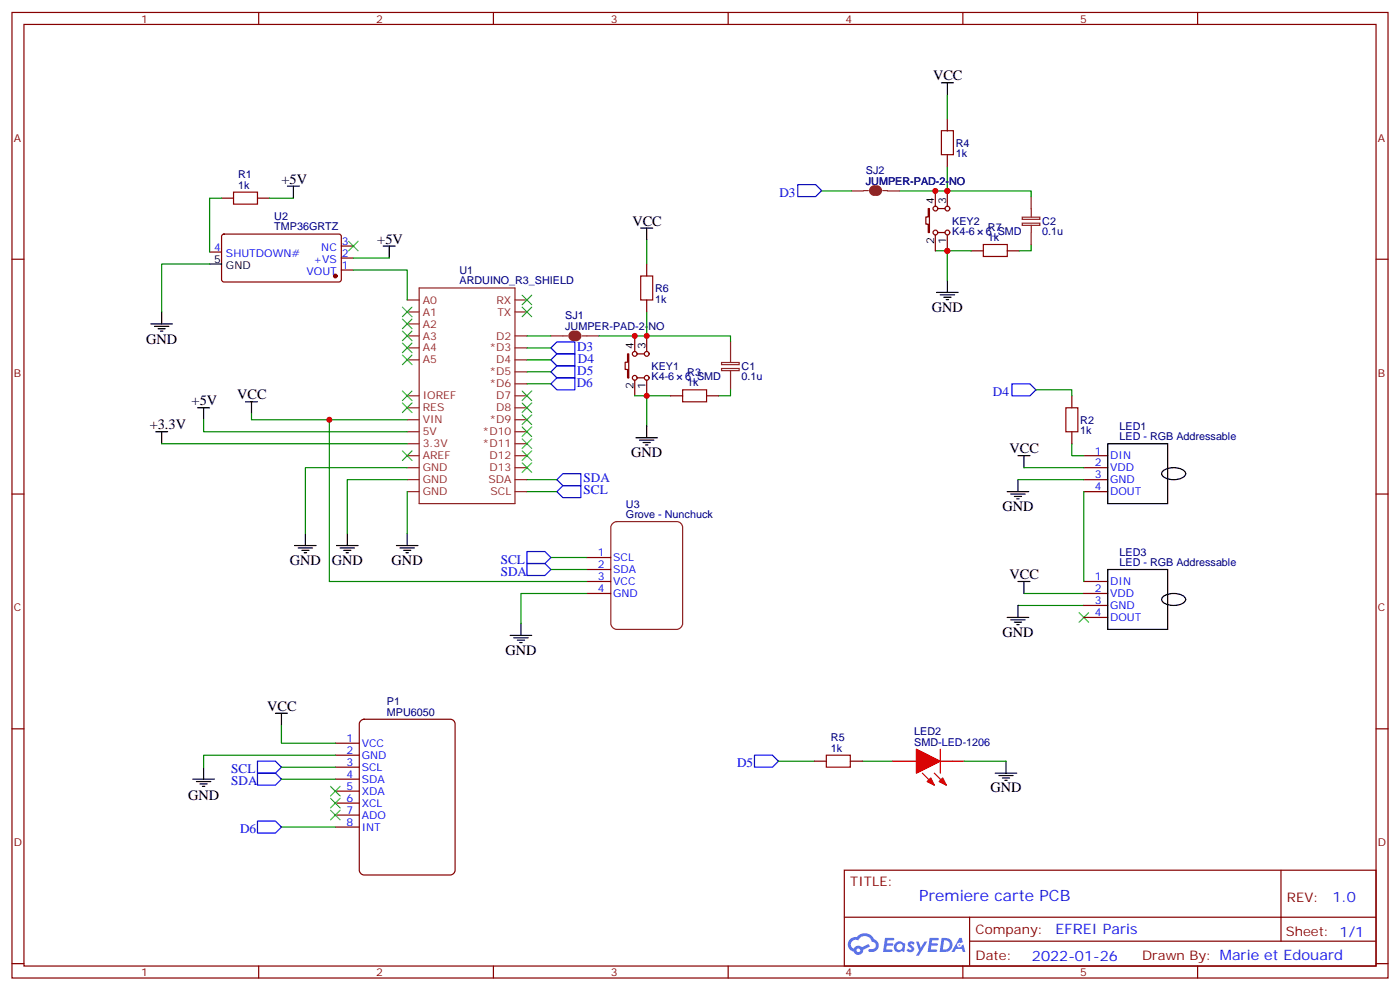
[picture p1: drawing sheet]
<svg xmlns="http://www.w3.org/2000/svg" width="412mm" height="292mm" viewBox="0 0 412 292" stroke-linecap="round" stroke-linejoin="round" font-family="sans-serif">
<g fill="none" stroke="#870000" stroke-width=".35">
<path d="M3.5 3.7h405.4v284.3h-405.4zM7.1 7.2h398.2v277.3h-398.2zM76.2 3.7v3.5M145.3 3.7v3.5M214.5 3.7v3.5M283.6 3.7v3.5M352.8 3.7v3.5M3.5 76.3h3.6M405.3 76.3h3.6M3.5 145.5h3.6M405.3 145.5h3.6M3.5 214.6h3.6"/>
<path d="M405.3 214.6h3.6M248.7 256.3h156.6v28.2h-156.6zM377.3 256.3v20.9M248.7 270.1h156.5M285.6 277.2h119.6M285.6 270.1v14.1M3.5 283.8h3.6M76.2 284.5v3.5M145.3 284.5v3.5M214.5 284.5v3.5M283.6 284.5v3.5M352.8 284.5v3.5"/>
<path d="M405.3 283.8h3.6"/>
</g>
<g fill="#5487ff">
<path d="M267.7 277.4a1.22 1.22 0 0 1 1.7 .3l-.4 .6a.47 .47 0 0 0-.3-.4 .47 .47 0 0 0-.5 .2l.1 .2a1.14 1.14 0 0 1 .8 1.7 1.14 1.14 0 0 1-1.9 0l-.2-.2 .5-.5 .7 .4a.29 .29 0 0 0 .3-.2 .29 .29 0 0 0-.2-.4 1.04 1.04 0 0 1-.6-1.7z"/>
<path d="M260.7 276.2h2.4l.3 .2-.2 .5h-1.8l-.1 .9h1.5l.3 .3-.3 .4h-1.6l-.2 1.1 1.7 .1 .2 .3-.2 .3h-2.6z"/>
<path d="M273.8 276.2h2.4l.3 .2-.1 .5h-1.8l-.2 .9h1.6l.3 .3-.4 .4h-1.6l-.1 1.1 1.7 .1 .2 .3-.2 .3h-2.6z"/>
<path d="M282.6 276.2h.7l.3 1.2-.6 .4a.69 .69 0 0 0-1 .2 .69 .69 0 0 0 .4 1 .69 .69 0 0 0 .9-.6l.5-.3 .6 2.2h-.8l-.2-.9h-1.8l-.5 .9h-.8z"/>
<path d="M269.8 277.3h.8l.6 1.8 1.1-1.8h.9l-2.6 4.2h-.8l.9-1.6z"/>
<path d="M277.4 276.2l-.6 4.1h1.3a2.11 2.11 0 0 0 2.5-2.1 2.11 2.11 0 0 0-2.5-2zM278.1 276.9a1.39 1.39 0 0 1 1.7 1.4 1.39 1.39 0 0 1-1.8 1.3h-.3z"/>
<path d="M263.7 277.8a1.54 1.54 0 0 0-.1 2.2 1.54 1.54 0 0 0 2.2 .1l.6 .2 .3-2.3-.2-.2h-.4a1.49 1.49 0 0 0-2.4 0zM264 278.8a.94 .94 0 0 1 1.8 0 .94 .94 0 0 1-1.8 0z"/>
<path d="M250.4 276.6a2.18 2.18 0 0 0 1.1 3.7 1.44 1.44 0 0 0 1.6 .9 1.44 1.44 0 0 0 1.2-1.5l2-1-.5-.7-1.9 .9a1.47 1.47 0 0 0-2.4 .5 1.39 1.39 0 0 1-.7-2 1.39 1.39 0 0 1 2-.4 2.12 2.12 0 0 1 2.2-1.3 2.12 2.12 0 0 1 1.9 1.7 1.14 1.14 0 0 1 1.1 1.4 1.14 1.14 0 0 1-1.7 .7 .43 .43 0 0 0-.5 .4 .43 .43 0 0 0 .4 .4 1.98 1.98 0 0 0 2.5-1.2 1.98 1.98 0 0 0-1.2-2.5 3.1 3.1 0 0 0-5.3-.7l-.9 .1zM252.3 279.9a.55 .55 0 0 1 1.1 0 .55 .55 0 0 1-1.1 0z"/>
<circle cx="282.6" cy="278.3" r=".26"/>
</g>
<g fill="none" stroke="#8c2424" stroke-width=".35">
<path d="M119.9 88.3h3.6M119.9 91.9h3.6M119.9 98.9h3.6M119.9 95.4h3.6M123.5 84.8h28.2v63.5h-28.2zM151.7 88.3h3.5M151.7 91.9h3.5M151.7 98.9h3.5M162.3 98.9h4.9M171.4 98.9h5M119.9 102.4h3.6M119.9 106h3.6"/>
<path d="M119.9 116.6h3.6M151.7 102.4h3.5M151.7 106h3.5M151.7 109.5h3.5M151.7 113h3.5M151.7 116.6h3.5M212.5 106.8h5.2v.6h-5.2zM212.5 108.5h5.2v.6h-5.2zM215.2 100.7v6M215.2 109.1v5.7M119.9 120.1h3.6M119.9 123.6h3.6"/>
<path d="M119.9 127.1h3.6M119.9 130.7h3.6M119.9 134.2h3.6M119.9 137.7h3.6M151.7 120.1h3.5M151.7 123.6h3.5M151.7 127.1h3.5M151.7 130.7h3.5M151.7 134.2h3.5M151.7 137.7h3.5M119.9 141.3h3.6M119.9 144.8h3.6"/>
<path d="M151.7 141.3h3.5M151.7 144.8h3.5M180.5 154.1l1.2-.5h17.6a1.76 1.76 0 0 1 1.8 1.8v28.2a1.89 1.89 0 0 1-1.8 1.7h-17.6a1.89 1.89 0 0 1-1.8-1.7v-28.2z"/>
</g>
<g fill="none" stroke="#870000" stroke-width=".35">
<path d="M61.7 74.2h3.6M65.5 69.1l.5-.2 34.1 .1 .4 .6v13l-.7 .4h-34.1l-.4-.7v-12.7zM100.5 79.5h3.6M100.5 76h3.6M100.5 72.5h3.6M187 98.9v4.6M190.5 98.9v4.6M184.9 104.2h.3v7.1h-.3v-2.5h-.8v-2.1h.8zM187 112v4.6M187.7 104.2h2.1M187.7 111.3h2.1M190.5 112v4.6"/>
<path d="M172.9 164.2h7M172.9 167.7h7M172.9 171.2h7M172.9 174.8h7"/>
<circle cx="187" cy="111.3" r=".71"/>
<circle cx="187" cy="104.2" r=".71"/>
<circle cx="190.5" cy="111.3" r=".71"/>
<circle cx="190.5" cy="104.2" r=".71"/>
</g>
<circle cx="98.8" cy="81.3" r=".53" fill="#870000" stroke="#870000" stroke-width=".35"/>
<g fill="none" stroke="#000" stroke-width=".35">
<path d="M61.7 77.8h3.6M188.7 67.2h3.6M190.5 67.2v3.5M72.3 118.3h3.5M74.1 118.3v3.5M45.9 127.1h3.5M47.6 127.1v3.6M58.2 120.1h3.5M60 120.1v3.5M187.3 128.9h6.4M188.4 129.6h4.2M189.4 130.3h2.2"/>
<path d="M190.1 131h.8M190.5 125.4v3.5M90 157.1v3.6M102.3 157.1v3.6M119.9 157.1v3.6M86.8 160.7h6.3M87.8 161.4h4.3M88.9 162.1h2.1M89.6 162.8h.7M99.1 160.7h6.4M100.2 161.4h4.2M101.2 162.1h2.2"/>
<path d="M102 162.8h.7M116.8 160.7h6.3M117.8 161.4h4.3M118.9 162.1h2.1M119.6 162.8h.7M150.3 187.1h6.3M151.3 187.8h4.3M152.4 188.5h2.1M153.1 189.2h.7M153.5 183.6v3.5"/>
</g>
<g fill="none" stroke="#008700" stroke-width=".35">
<path d="M190.5 70.7v7.1M155.2 98.9h7.1M190.5 91.9v7h-14.1M190.5 98.9h24.7v1.8M187 116.6h3.5v8.8M190.5 116.6h7.1M215.2 114.8v1.8h-3.5M47.6 130.7h72.3M60 123.6v3.5h59.9M74.1 121.8v1.8h45.8M97 123.6v47.6h75.9M119.9 137.7h-29.9v19.4"/>
<path d="M119.9 141.3h-17.6v15.8M119.9 144.8v12.3M172.9 174.8h-19.4v8.8"/>
</g>
<path d="M169 98.2a.71 .71 0 0 0-.7 .7 .71 .71 0 0 0 .7 .7M169.7 98.2a.71 .71 0 0 1 .7 .7 .71 .71 0 0 1-.7 .7" fill="none" stroke="#8c2424" stroke-width="1.8"/>
<path d="M106.1 212.4l1.1-.6h25.4a1.41 1.41 0 0 1 1.5 1.4v43.1a1.51 1.51 0 0 1-1.5 1.4h-25.4a1.51 1.51 0 0 1-1.4-1.4v-43.1z" fill="#fff" stroke="#800000" stroke-width=".35"/>
<g fill="none" stroke="#870000" stroke-width=".35">
<path d="M279 35.1v3.5M65.3 58.3h3.5M75.8 58.3h3.6M275.5 56.2v4.6M279 45.6v3.6M279 56.2v4.6M190.5 77.8v3.5M273.4 61.4h.4v7.1h-.4v-2.5h-.7v-2.1h.7zM275.5 69.3v4.6M276.3 61.4h2.1M276.3 68.5h2.1M279 69.3v4.6"/>
<path d="M286.1 73.9h3.5M296.7 73.9h3.5M190.5 88.3v3.6M197.6 116.6h3.5M208.1 116.6h3.6M315.7 116.6v3.5M315.7 127.1v3.6M319.3 134.2h7M319.3 137.7h7M319.3 141.3h7M319.3 144.8h7M319.3 171.2h7"/>
<path d="M319.3 174.8h7M319.3 178.3h7M319.3 181.8h7M98.8 218.9h7M98.8 222.4h7M98.8 225.9h7M98.8 229.4h7M98.8 233h7M98.8 236.5h7M239.9 224.2h3.5M250.5 224.2h3.5M98.8 240h7"/>
<path d="M98.8 243.6h7"/>
<circle cx="275.5" cy="68.5" r=".71"/>
<circle cx="275.5" cy="61.4" r=".71"/>
<circle cx="279.1" cy="61.4" r=".71"/>
<circle cx="279.1" cy="68.5" r=".71"/>
</g>
<g fill="none" stroke="#000" stroke-width=".35">
<path d="M277.3 24.4h3.5M279.1 24.4v3.5M84.7 54.8h3.5M86.4 54.8v3.5M112.9 72.5h3.5M114.7 72.5v3.5M44.4 95.4h6.4M45.5 96.1h4.2M46.6 96.8h2.1M47.3 97.5h.7M47.6 91.9v3.5M275.9 86.1h6.4"/>
<path d="M277 86.8h4.2M278 87.5h2.1M278.7 88.2h.7M279.1 82.6v3.5M299.9 134.2h3.5M301.6 134.2v3.5M326.3 130.7h17.7v17.6h-17.7zM342.6 138.7a5.6 5.6 0 0 1 6.3 0 1.31 1.31 0 0 1 .2 1.4 1.31 1.31 0 0 1-1.2 .8 5.3 5.3 0 0 1-5.6-1l-.1-.4zM296.7 144.8h6.3M297.7 145.5h4.3M298.8 146.2h2.1M299.5 146.9h.7"/>
<path d="M299.9 141.3v3.5M299.9 178.3v3.5M299.9 171.2h3.5M301.6 171.2v3.6M326.3 167.7h17.7v17.6h-17.7zM342.6 175.8a5.6 5.6 0 0 1 6.3 0 1.31 1.31 0 0 1 .2 1.3 1.31 1.31 0 0 1-1.2 .8 5.3 5.3 0 0 1-5.6-1l-.1-.4zM296.7 181.8h6.3M297.7 182.5h4.3M298.8 183.2h2.1M299.5 183.9h.7M81.1 210h3.6M82.9 210v3.6"/>
<path d="M56.8 229.4h6.3M57.9 230.2h4.2M58.9 230.9h2.1M59.6 231.6h.7M60 225.9v3.5M293.2 227.7h6.3M294.2 228.4h4.2M295.3 229.1h2.1M296 229.8h.7M296.3 224.2v3.5"/>
</g>
<g fill="none" stroke="#008700" stroke-width=".35">
<path d="M279 28v7.1M65.3 58.3h-3.6v15.9M79.4 58.3h7M242 56.2h8.8M279 56.2h24.7v1.8M279 49.2v7h-14.1M61.7 77.8h-14.1v14.1M104.1 79.5h15.8v8.8M104.1 76h10.6M275.5 73.9h3.5v8.8M279 73.9h7.1M303.7 72.1v1.8h-3.5"/>
<path d="M155.2 106h7.1M155.2 109.5h7.1M155.2 113h7.1M155.2 102.4h7.1M305.2 114.8h10.5v1.8M301.6 137.7h17.7M315.7 130.7v3.5h3.6M155.2 141.3h8.8M155.2 144.8h8.8M299.9 141.3h19.4M319.3 144.8v26.4M162.3 164.2h10.6"/>
<path d="M162.3 167.7h10.6M299.9 178.3h19.4M301.6 174.8h17.7M82.9 213.6v5.3h15.9M82.9 225.9h15.9M82.9 229.4h15.9M98.8 222.4h-38.8v3.5M229.3 224.2h10.6M254 224.2h8.8M284 224.2h12.3M82.9 243.6h15.9"/>
</g>
<g fill="none" stroke="#3c3" stroke-width=".35">
<path d="M102.7 71l2.8 2.9M105.5 71l-2.8 2.9M118.5 90.5l2.9 2.8M118.5 94l2.9 2.8M118.5 97.5l2.9 2.8M121.4 90.5l-2.9 2.8M121.4 94l-2.9 2.8M121.4 97.5l-2.9 2.8M153.8 86.9l2.8 2.8M153.8 90.5l2.8 2.8M156.6 86.9l-2.8 2.8M156.6 90.5l-2.8 2.8"/>
<path d="M118.5 101l2.9 2.9M118.5 104.6l2.9 2.8M118.5 115.1l2.9 2.9M118.5 118.7l2.9 2.8M121.4 101l-2.9 2.9M121.4 104.6l-2.9 2.8M121.4 115.1l-2.9 2.9M121.4 118.7l-2.9 2.8M153.8 115.1l2.8 2.9M153.8 118.7l2.8 2.8M156.6 115.1l-2.8 2.9M156.6 118.7l-2.8 2.8"/>
<path d="M118.5 132.8l2.9 2.8M121.4 132.8l-2.9 2.8M153.8 122.2l2.8 2.8M153.8 125.7l2.8 2.9M153.8 129.3l2.8 2.8M153.8 132.8l2.8 2.8M153.8 136.3l2.8 2.8M156.6 122.2l-2.8 2.8M156.6 125.7l-2.8 2.9M156.6 129.3l-2.8 2.8M156.6 132.8l-2.8 2.8M156.6 136.3l-2.8 2.8"/>
<path d="M317.9 180.4l2.8 2.8M320.7 180.4l-2.8 2.8M97.4 238.6l2.8 2.8M97.4 235.1l2.8 2.8M97.4 231.6l2.8 2.8M100.2 238.6l-2.8 2.8M100.2 235.1l-2.8 2.8M100.2 231.6l-2.8 2.8"/>
</g>
<g fill="none" stroke="#00f" stroke-width=".35">
<path d="M235 54.4h5.3l1.7 1.7-1.7 1.8h-5.3zM162.3 106l1.7-1.8h5.3v3.5h-5.3zM162.3 109.5l1.7-1.8h5.3v3.6h-5.3zM162.3 113l1.7-1.7h5.3v3.5h-5.3zM162.3 102.4l1.7-1.7h5.3v3.5h-5.3zM298.1 113h5.3l1.8 1.8-1.8 1.8h-5.3zM164 141.3l1.8-1.8h5.3v3.5h-5.3zM164 144.8l1.8-1.8h5.3v3.5h-5.3zM155.2 162.4h5.3l1.8 1.8-1.8 1.7h-5.3zM155.2 165.9h5.3l1.8 1.8-1.8 1.8h-5.3zM75.8 224.2h5.3l1.8 1.7-1.8 1.8h-5.3zM75.8 227.7h5.3l1.8 1.7-1.8 1.8h-5.3z"/>
<path d="M222.2 222.4h5.3l1.8 1.8-1.8 1.7h-5.3zM75.8 241.8h5.3l1.8 1.8-1.8 1.7h-5.3z"/>
</g>
<path d="M262.8 224.2h3.5M266.4 224.2h3.5M271.7 227.7l3.5 3.5M275.2 227.7l3.6 3.5M277 220.6v7.1M277 224.2h7" fill="none" stroke="#f00" stroke-width=".35"/>
<g fill="#f00" stroke="#f00" stroke-width=".35">
<path d="M269.9 220.6l7.1 3.6-7.1 3.5z"/>
<path d="M276.6 230.2l1.1-1.1 1.1 2.1z"/>
<path d="M273.1 230.2l1.1-1.1 1 2.1z"/>
</g>
<path d="M277.3 38.5h3.5v7h-3.5zM68.8 56.6h7v3.5h-7zM289.7 72h7v3.5h-7zM188.7 81.3h3.6v7h-3.6zM201.1 114.8h7v3.5h-7zM314 120.1h3.5v7h-3.5zM243.4 222.4h7.1v3.5h-7.1z" fill="none" stroke="#a10000" stroke-width=".35"/>
<path d="M250.8 56.2h3.6M254.4 56.1h1.4M260 56.1h1.4M261.4 56.2h3.5M303.7 58l.1 5.9M301.1 64h5.2v.6h-5.2zM301.1 65.7h5.2v.7h-5.2zM303.7 68.6v3.5M303.8 66.4v2.1" fill="none" stroke="#8c2424" stroke-width=".35"/>
<path d="M257.6 55.4a.71 .71 0 0 0-.7 .7 .71 .71 0 0 0 .7 .7M258.3 55.4a.7 .7 0 0 1 .7 .7 .7 .7 0 0 1-.7 .7" fill="none" stroke="#8c2424" stroke-width="1.8"/>
<g fill="#c00">
<circle cx="97" cy="123.6" r=".88"/>
<circle cx="187" cy="98.9" r=".88"/>
<circle cx="190.5" cy="116.6" r=".88"/>
<circle cx="190.5" cy="98.9" r=".88"/>
<circle cx="279" cy="56.2" r=".88"/>
<circle cx="279" cy="73.9" r=".88"/>
<circle cx="275.5" cy="56.2" r=".88"/>
</g>
<text font-size="4.6" fill="#00f" x="270.8" y="265.3">Premiere carte PCB</text>
<g font-size="4.2">
<text x="274.8" y="23.7">VCC</text>
<text x="82.9" y="54.1">+5V</text>
<text x="111.1" y="71.8">+5V</text>
<text x="186.3" y="66.5">VCC</text>
<text x="274.5" y="91.8">GND</text>
<text x="43" y="101.4">GND</text>
<text x="56.4" y="119.4">+5V</text>
<text x="69.8" y="117.6">VCC</text>
<text x="44.1" y="126.4">+3.3V</text>
<text x="185.9" y="134.5">GND</text>
<text x="297.4" y="133.5">VCC</text>
<text x="295.3" y="150.4">GND</text>
<text x="85.4" y="166.3">GND</text>
<text x="97.7" y="166.3">GND</text>
<text x="115.4" y="166.3">GND</text>
<text x="297.4" y="170.5">VCC</text>
<text x="295.3" y="187.5">GND</text>
<text x="148.9" y="192.8">GND</text>
<text x="78.7" y="209.3">VCC</text>
<text x="291.7" y="233.3">GND</text>
<text x="55.4" y="235.5">GND</text>
</g>
<g font-size="4.2" fill="#00f">
<text x="392.5" y="265.5">1.0</text>
<text x="310.9" y="275.1">EFREI Paris</text>
<text x="304" y="282.9">2022-01-26</text>
</g>
<g font-size="3.9" fill="#00f">
<text x="229.6" y="58">D3</text>
<text x="170" y="103.2">D3</text>
<text x="170.2" y="106.8">D4</text>
<text x="169.9" y="113.9">D6</text>
<text x="170.1" y="110.4">D5</text>
<text x="292.5" y="116.5">D4</text>
<text x="171.9" y="142">SDA</text>
<text x="171.9" y="145.6">SCL</text>
<text x="147.5" y="165.9">SCL</text>
<text x="147.5" y="169.5">SDA</text>
<text x="68.1" y="227.7">SCL</text>
<text x="217.1" y="225.8">D5</text>
<text x="68.1" y="231.2">SDA</text>
<text x="70.7" y="245.2">D6</text>
</g>
<g font-size="3.9" fill="#800">
<text x="250.5" y="260.8">TITLE:</text>
<text x="379.1" y="265.5">REV:</text>
<text x="287.4" y="275">Company:</text>
<text x="378.7" y="275.7">Sheet: 1/1</text>
<text x="287.4" y="282.7">Date:</text>
<text x="336.4" y="282.8">Drawn By: Marie et Edouard</text>
</g>
<g font-size="3.2" fill="#800">
<text x="41.6" y="6.7">1</text>
<text x="110.8" y="6.7">2</text>
<text x="179.9" y="6.7">3</text>
<text x="249.1" y="6.7">4</text>
<text x="318.2" y="6.7">5</text>
<text x="4.1" y="41.8">A</text>
<text x="405.9" y="41.8">A</text>
<text x="4.1" y="110.9">B</text>
<text x="405.9" y="110.9">B</text>
<text x="4.1" y="180.1">C</text>
<text x="405.9" y="180.1">C</text>
<text x="4.1" y="249.2">D</text>
<text x="405.9" y="249.2">D</text>
<text x="41.6" y="287.5">1</text>
<text x="110.8" y="287.5">2</text>
<text x="179.9" y="287.5">3</text>
<text x="249.1" y="287.5">4</text>
<text x="318.2" y="287.5">5</text>
</g>
<g font-size="3.2" fill="#000080">
<text x="281.5" y="46.3">1k</text>
<text x="281.5" y="43.3">R4</text>
<text x="70.1" y="52.5">R1</text>
<text x="255.1" y="51.3">SJ2</text>
<text x="70.1" y="55.5">1k</text>
<text x="255.1" y="54.4">JUMPER-PAD-2-NO</text>
<text x="80.8" y="64.7">U2</text>
<text x="80.8" y="67.9">TMP36GRTZ</text>
<text x="280.5" y="69.2">K4-6</text>
<text x="280.5" y="66.2">KEY2</text>
<text x="290.4" y="69.2">6_SMD</text>
<text x="291" y="70.9">1k</text>
<text x="291" y="67.9">R7</text>
<text x="307" y="69.2">0.1u</text>
<text x="307" y="66.2">C2</text>
<text x="135.4" y="83.7">ARDUINO_R3_SHIELD</text>
<text x="135.4" y="80.8">U1</text>
<text x="193" y="89.1">1k</text>
<text x="193" y="86.1">R6</text>
<text x="166.5" y="94.1">SJ1</text>
<text x="166.5" y="97.2">JUMPER-PAD-2-NO</text>
<text x="191.9" y="112">K4-6</text>
<text x="191.9" y="108.9">KEY1</text>
<text x="201.8" y="112">6_SMD</text>
<text x="202.4" y="113.7">1k</text>
<text x="202.4" y="110.7">R3</text>
<text x="218.4" y="112">0.1u</text>
<text x="218.4" y="108.9">C1</text>
<text x="318.2" y="124.8">R2</text>
<text x="318.2" y="127.9">1k</text>
<text x="329.8" y="129.6">LED - RGB Addressable</text>
<text x="329.8" y="126.6">LED1</text>
<text x="184.4" y="149.5">U3</text>
<text x="184.4" y="152.5">Grove - Nunchuck</text>
<text x="329.8" y="166.7">LED - RGB Addressable</text>
<text x="329.8" y="163.7">LED3</text>
<text x="114" y="207.7">P1</text>
<text x="114" y="210.7">MPU6050</text>
<text x="244.8" y="221.3">1k</text>
<text x="244.8" y="218.3">R5</text>
<text x="269.3" y="219.6">SMD-LED-1206</text>
<text x="269.3" y="216.5">LED2</text>
</g>
<g font-size="3.2">
<text x="275.2" y="60" transform="rotate(-90 275.2 60)">4</text>
<text x="278.7" y="60" transform="rotate(-90 278.7 60)">3</text>
<text x="275.2" y="71.9" transform="rotate(-90 275.2 71.9)">2</text>
<text x="278.7" y="71.9" transform="rotate(-90 278.7 71.9)">1</text>
<text x="63.1" y="77.4">5</text>
<text x="66.6" y="79.2">GND</text>
<text x="186.6" y="102.8" transform="rotate(-90 186.6 102.8)">4</text>
<text x="190.1" y="102.8" transform="rotate(-90 190.1 102.8)">3</text>
<text x="186.6" y="114.7" transform="rotate(-90 186.6 114.7)">2</text>
<text x="190.1" y="114.7" transform="rotate(-90 190.1 114.7)">1</text>
</g>
<g font-size="3.2" fill="#00f">
<text x="63.1" y="73.9">4</text>
<text x="66.6" y="75.6">SHUTDOWN#</text>
<text x="92.3" y="77.4">+VS</text>
<text x="94.6" y="73.9">NC</text>
<text x="100.7" y="75.6">2</text>
<text x="100.7" y="72.1">3</text>
<text x="90.3" y="80.9">VOUT</text>
<text x="100.7" y="79.2">1</text>
<text x="322.5" y="133.8">1</text>
<text x="322.5" y="137.4">2</text>
<text x="327" y="135.3">DIN</text>
<text x="322.5" y="140.9">3</text>
<text x="327" y="138.8">VDD</text>
<text x="327" y="142.3">GND</text>
<text x="322.5" y="144.4">4</text>
<text x="327" y="145.8">DOUT</text>
<text x="176.1" y="163.8">1</text>
<text x="176.1" y="167.4">2</text>
<text x="180.6" y="165.2">SCL</text>
<text x="176.1" y="170.9">3</text>
<text x="180.6" y="168.8">SDA</text>
<text x="180.6" y="172.3">VCC</text>
<text x="322.5" y="170.9">1</text>
<text x="327" y="172.3">DIN</text>
<text x="176.1" y="174.4">4</text>
<text x="180.6" y="175.8">GND</text>
<text x="322.5" y="174.4">2</text>
<text x="322.5" y="177.9">3</text>
<text x="327" y="175.8">VDD</text>
<text x="327" y="179.4">GND</text>
<text x="322.5" y="181.5">4</text>
<text x="327" y="182.9">DOUT</text>
<text x="102.1" y="218.5">1</text>
<text x="106.5" y="219.9">VCC</text>
<text x="102.1" y="222">2</text>
<text x="102.1" y="225.6">3</text>
<text x="106.5" y="223.5">GND</text>
<text x="106.5" y="227">SCL</text>
<text x="102.1" y="229.1">4</text>
<text x="102.1" y="232.6">5</text>
<text x="106.5" y="230.5">SDA</text>
<text x="102.1" y="236.1">6</text>
<text x="102.1" y="239.7">7</text>
<text x="106.5" y="234">XDA</text>
<text x="106.5" y="237.6">XCL</text>
<text x="102.1" y="243.2">8</text>
<text x="106.5" y="241.1">ADO</text>
<text x="106.5" y="244.6">INT</text>
</g>
<g font-size="3.2" fill="#8d2323">
<text x="124.5" y="89.4">A0</text>
<text x="146.3" y="89.4">RX</text>
<text x="124.5" y="92.9">A1</text>
<text x="146.5" y="92.9">TX</text>
<text x="124.5" y="96.4">A2</text>
<text x="124.5" y="100">A3</text>
<text x="146.2" y="100">D2</text>
<text x="124.5" y="103.5">A4</text>
<text x="124.5" y="107">A5</text>
<text x="144.2" y="103.5">*D3</text>
<text x="146.2" y="107">D4</text>
<text x="144.2" y="110.6">*D5</text>
<text x="124.5" y="117.6">IOREF</text>
<text x="144.2" y="114.1">*D6</text>
<text x="146.2" y="117.6">D7</text>
<text x="124.5" y="124.7">VIN</text>
<text x="124.5" y="121.1">RES</text>
<text x="144.2" y="124.7">*D9</text>
<text x="146.2" y="121.1">D8</text>
<text x="124.5" y="128.2">5V</text>
<text x="124.5" y="131.7">3.3V</text>
<text x="142.1" y="128.2">*D10</text>
<text x="142.1" y="131.7">*D11</text>
<text x="124.5" y="135.3">AREF</text>
<text x="144.2" y="135.3">D12</text>
<text x="124.5" y="138.8">GND</text>
<text x="124.5" y="142.3">GND</text>
<text x="143.9" y="142.3">SDA</text>
<text x="144.2" y="138.8">D13</text>
<text x="124.5" y="145.8">GND</text>
<text x="144.5" y="145.8">SCL</text>
</g>
</svg>
